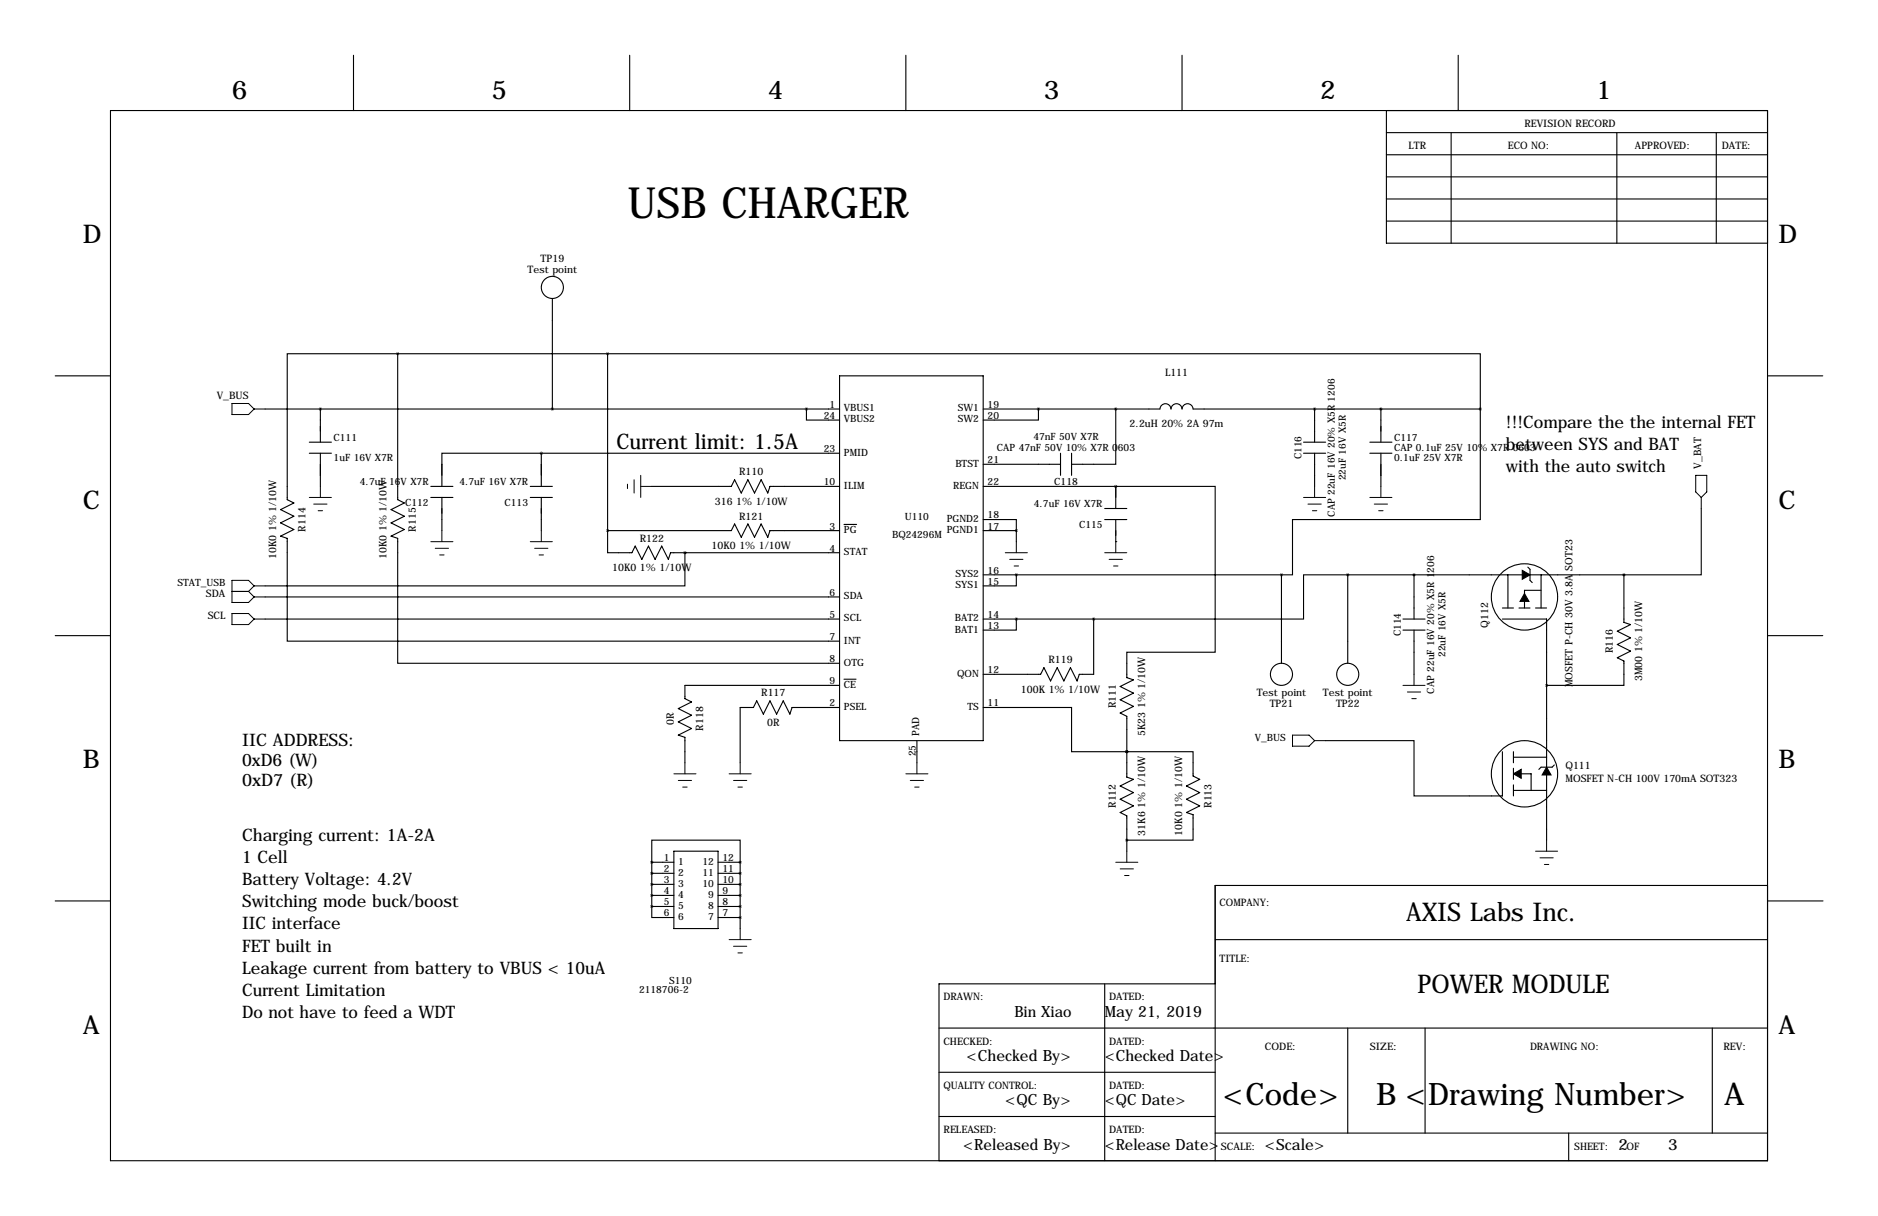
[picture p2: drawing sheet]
<svg xmlns="http://www.w3.org/2000/svg" width="432mm" height="279mm" viewBox="0 0 432 279" stroke-linecap="round" stroke-linejoin="round" font-family="sans-serif">
<g fill="none" stroke="#000" stroke-width=".25">
<path d="M81.3 12.7v12.7M144.8 12.7v12.7M208.3 12.7v12.7M271.8 12.7v12.7M335.3 12.7v12.7M25.4 25.4h381v241.3h-381zM318.8 30.5h87.6M318.8 35.6h87.6M318.8 25.4v30.5h87.6M333.7 30.5v25.4M371.8 30.5v25.4M394.6 30.5v25.4"/>
<path d="M318.8 45.7h87.6M318.8 50.8h87.6M318.8 40.6h87.6M127 68.6v25.4M12.7 86.4h12.7M61 94h132M73.7 94v7.6M91.4 81.3h-25.4v33.5l1.6 .8-3.1 1.5 3.1 1.5-3.1 1.5 3.1 1.6-3.1 1.5 1.5 .5v23.6h127M91.4 81.3v33.5l1.6 .8-3.1 1.5 3.1 1.5-3.1 1.5 3.1 1.6-3.1 1.5 1.5 .5v28.7h101.6M91.4 81.3h48.3M139.7 81.3h200.7v12.7M139.7 81.3v40.6"/>
<path d="M185.4 94v2.5h7.6M193 86.4h33.1v83.8h-33.1zM226.1 94h40.6a1.27 1.27 0 0 1 1.3-1.2 1.27 1.27 0 0 1 1.2 1.2 1.27 1.27 0 0 1 1.3-1.2 1.27 1.27 0 0 1 1.3 1.2 1.27 1.27 0 0 1 1.2-1.2 1.27 1.27 0 0 1 1.3 1.2h66.1M238.8 94v2.5h-12.7M256.5 94v12.7h-10.1M302.3 94v7.6M317.5 94v7.6M340.4 94v25.4h-43.2v12.7h-2.6M406.4 86.4h12.7M71.1 104.1h5.1M71.1 101.6h5.1M73.7 104.1v7.7"/>
<path d="M99.1 111.8h5M99.1 114.3h5M101.6 114.3v7.6M121.9 111.8h5.1M121.9 114.3h5.1M124.5 104.1h-22.9v7.7M124.5 104.1h68.5M124.5 104.1v7.7M124.5 114.3v7.6M149.9 111.8h18.2l.8-1.6 1.5 3.1 1.6-3.1 1.5 3.1 1.5-3.1 1.5 3.1 .5-1.5h16M226.1 119.4h7.6v2.5M226.1 111.8h30.4"/>
<path d="M226.1 106.7h17.7M243.8 104.1v5.1M246.4 104.1v5.1M254 119.4h5.1M254 116.8h5.1M256.5 111.8h.1M256.5 111.8h22.9v38.1h-20.3v5.8l1.5 .5-3 1.5 3 1.6-3 1.5 3 1.5-3 1.5 1.5 .8v14l1.5 .5-3 1.5 3 1.5-3 1.5 3 1.6-3 1.5 1.5 .8v8.1M256.5 111.8v5M256.5 119.4v5.1M299.7 104.1h5.1M299.7 101.6h5.1M302.3 104.1v7.7"/>
<path d="M315 104.1h5M315 101.6h5M317.5 104.1v7.7M391.2 116.8v15.3h-17.8M61 137.2h132M139.7 121.9v5.1h5.6l.7-1.5 1.6 3 1.5-3 1.5 3 1.5-3 1.6 3 .5-1.5h38.8M139.7 121.9h28.4l.8-1.5 1.5 3 1.6-3 1.5 3 1.5-3 1.5 3 .5-1.5h16M157.5 127h.1M157.5 127v7.6h-96.5M194.1 120.5h2.9M226.1 121.9h7.6M226.1 132.1h68.5"/>
<path d="M233.7 132.1v2.5h-7.6M233.7 121.9v2.6M256.5 124.5h.1M294.6 132.1v20.3M309.9 132.1h-10.2v10.1h-48.2M309.9 132.1v20.3M309.9 132.1h63.5M325.1 132.1v10.1M345.4 139.7h2.6M346.7 132.1v7.6M349.2 139.7h2.6M351.3 130.3l.5 .5v2.5l.5 .6"/>
<path d="M353.1 139.7h2.5M354.3 132.1v7.6M354.3 135.6h-3.8v4.1M373.4 132.1v10.9l1.5 .5-3 1.5 3 1.6-3 1.5 3 1.5-3 1.5 1.5 .8v5.6h-17.8M12.7 146h12.7M61 142.2h132M193 157.5h-35.5v3l1.5 .8-3 1.5 3 1.5-3 1.6 3 1.5-3 1.5 1.5 .5v5.9M194.1 156.1h2.7M226.1 142.2h25.4M233.7 142.2v2.6h-7.6M251.5 142.2v12.7h-3.3l-.6 1.6-1.5-3.1-1.5 3.1-1.5-3.1-1.5 3.1-1.6-3.1-.7 1.5h-13.2M322.6 142.2h5.1"/>
<path d="M322.6 144.8h5.1M325.1 144.8v10.1M345.4 142.2h10.2v50.8M406.4 146h12.7M193 162.6h-10.9l-.5 1.5-1.5-3.1-1.5 3.1-1.6-3.1-1.5 3.1-1.5-3.1-.8 1.6h-3v12.7M210.8 170.2v5.1M226.1 162.6h20.3v10.1h12.7M259.1 172.7h15.2v5.6l1.5 .8-3 1.5 3 1.5-3 1.5 3 1.6-3 1.5 1.5 .5v5.8h-15.2M259.1 172.7h.1M304.8 170.2h20.3v12.7h20.3v-10.2M348 172.7v2.6M348 176.5v2.6"/>
<path d="M348 174h7.6M349.8 177.8h2.2v3.8M357.4 175.8l-.5 .5h-2.6l-.5 .5M149.9 198.1v-5.1h20.3v5.1M149.9 198.1h5M149.9 198.1v10.2M154.9 195.6h10.2v17.8h-10.2zM165.1 198.1h5.1M170.2 198.1v15.3M348 180.3v2.6M348 181.6h7.6M12.7 207h12.7"/>
<path d="M149.9 208.3v2.5h5M149.9 200.7h5M149.9 203.2h5M149.9 205.7h5M149.9 208.3h5M165.1 200.7h5.1M165.1 203.2h5.1M165.1 205.7h5.1M165.1 208.3h5.1M165.1 210.8h5.1M279.4 215.9h127M406.4 203.5h-127v63.2"/>
<path d="M406.5 207h12.7M215.9 236.2h190.5M254 226.1v40.6M279.4 226.1h-63.5v40.6M309.9 236.2v24.1M327.7 236.2v24.1M393.7 236.2v24.1M215.9 246.4h63.5M215.9 256.5h63.5M279.4 260.3h127M360.7 260.3v6.4"/>
<circle cx="127" cy="66" r="2.54"/>
<circle cx="350.5" cy="137.2" r="7.6"/>
<circle cx="294.6" cy="154.9" r="2.54"/>
<circle cx="309.9" cy="154.9" r="2.54"/>
<circle cx="350.5" cy="177.8" r="7.6"/>
</g>
<path d="M350.5 136.4l1 1.8h-2zM350 131.1l1.8 1-1.8 1zM348 177.8l1.8-1v2zM355.6 176.3l1 1.8h-2z" fill="#000" stroke="#000" stroke-width=".25"/>
<g fill="none" stroke="#000" stroke-width=".23">
<path d="M53.3 92.7h3.8l1.3 1.3-1.3 1.2h-3.8zM58.4 94h2.6M71.1 114.3h5.1M72.1 115.8h3.1M73.2 117.3h1M73.7 111.8v2.5M144.3 111.3v1M145.8 110.2v3.1M147.3 111.8h2.6M147.3 109.2v5.1M299.7 114.3h5.1M300.7 115.8h3.1"/>
<path d="M301.8 117.3h1M302.3 111.8v2.5M315 114.3h5M316 115.8h3M317 117.3h1M317.5 111.8v2.5M389.9 109.2h2.5v3.8l-1.2 1.3-1.3-1.3zM391.2 114.3v2.5M53.3 135.9h3.8M57.1 135.9l1.3 1.3M58.4 134.6h2.6M58.4 134.6l-1.3 1.3"/>
<path d="M58.4 134.6l-1.3-1.3h-3.8v5.1h3.8l1.3-1.2M58.4 137.2h2.6M99.1 124.5h5M100.1 126h3M101.1 127.5h1M101.6 121.9v2.6M121.9 124.5h5.1M122.9 126h3.1M124 127.5h1M124.5 121.9v2.6M231.1 127h5.1M232.2 128.5h3"/>
<path d="M233.2 130h1M233.7 124.5v2.5M254 127h5.1M255 128.5h3.1M256 130h1M256.5 124.5v2.5M53.3 141h3.8l1.3 1.2-1.3 1.3h-3.8zM58.4 142.2h2.6M322.6 157.5h5.1M323.6 159h3M325.1 154.9v2.6M154.9 177.8h5.1"/>
<path d="M156 179.3h3M157.5 175.3v2.5M167.6 177.8h5.1M168.7 179.3h3M170.2 175.3v2.5M208.3 177.8h5.1M209.3 179.3h3M210.8 175.3v2.5M297.2 168.9h3.8l1.3 1.3-1.3 1.2h-3.8zM302.3 170.2h2.5M324.6 160.5h1M157 180.8h1"/>
<path d="M169.7 180.8h1M210.3 180.8h1M256.5 198.1h5.1M257.6 199.6h3M259.1 195.6v2.5M353.1 195.6h5M354.1 197.1h3M355.1 198.6h1M355.6 193v2.6M167.6 215.9h5.1M168.7 217.4h3M169.7 218.9h1"/>
<path d="M170.2 213.4v2.5M258.6 201.2h1"/>
</g>
<path d="M238.7 94a.05 .05 0 0 0 .1 0 .05 .05 0 0 0-.1 0zM302.2 94a.05 .05 0 0 0 .1 0 .05 .05 0 0 0-.1 0zM256.5 94a.05 .05 0 0 0 .1 0 .05 .05 0 0 0-.1 0zM256.5 111.8a.05 .05 0 0 0 .1 0 .05 .05 0 0 0-.1 0zM124.4 104.1a.05 .05 0 0 0 .1 0 .05 .05 0 0 0-.1 0zM91.4 81.3a.05 .05 0 0 0 .1 0 .05 .05 0 0 0-.1 0zM340.3 94a.05 .05 0 0 0 .1 0 .05 .05 0 0 0-.1 0zM73.6 94a.05 .05 0 0 0 .1 0 .05 .05 0 0 0-.1 0zM294.6 132.1a.05 .05 0 0 0 .1 0 .05 .05 0 0 0-.1 0zM149.8 200.7a.05 .05 0 0 0 .1 0 .05 .05 0 0 0-.1 0zM149.8 203.2a.05 .05 0 0 0 .1 0 .05 .05 0 0 0-.1 0zM149.8 205.7a.05 .05 0 0 0 .1 0 .05 .05 0 0 0-.1 0zM149.8 208.3a.05 .05 0 0 0 .1 0 .05 .05 0 0 0-.1 0zM149.8 198.1a.05 .05 0 0 0 .1 0 .05 .05 0 0 0-.1 0zM251.4 142.2a.05 .05 0 0 0 .1 0 .05 .05 0 0 0-.1 0z" fill="#000" stroke="#000" stroke-width=".63"/>
<text font-size="9.9" x="144.3" y="50">USB CHARGER</text>
<g font-size="7.1">
<text x="281.2" y="254">&lt;Code&gt;</text>
<text x="316.4" y="254">B &lt;Drawing Number&gt;</text>
<text x="396.4" y="254">A</text>
</g>
<g font-size="5.9">
<text x="53.3" y="22.9">6</text>
<text x="113" y="22.9">5</text>
<text x="176.5" y="22.9">4</text>
<text x="240" y="22.9">3</text>
<text x="303.5" y="22.9">2</text>
<text x="367" y="22.9">1</text>
<text x="19" y="55.9">D</text>
<text x="408.9" y="55.9">D</text>
<text x="19" y="116.8">C</text>
<text x="408.9" y="116.8">C</text>
<text x="19" y="176.5">B</text>
<text x="408.9" y="176.5">B</text>
<text x="323.3" y="211.6">AXIS Labs Inc.</text>
<text x="325.9" y="228.1">POWER MODULE</text>
<text x="19" y="237.5">A</text>
<text x="408.9" y="237.5">A</text>
</g>
<text font-size="4.9" x="141.7" y="103.1">Current limit: 1.5A</text>
<g font-size="4">
<text x="346.3" y="98.2">!!!Compare the the internal FET</text>
<text x="346.3" y="103.3">between SYS and BAT</text>
<text x="346.3" y="108.4">with the auto switch</text>
<text x="55.7" y="171.4">IIC ADDRESS:</text>
<text x="55.7" y="176">0xD6 (W)</text>
<text x="55.7" y="180.5">0xD7 (R)</text>
<text x="55.7" y="193.2">Charging current: 1A-2A</text>
<text x="55.7" y="198.3">1 Cell</text>
<text x="55.7" y="203.4">Battery Voltage: 4.2V</text>
<text x="55.7" y="208.5">Switching mode buck/boost</text>
<text x="55.7" y="213.6">IIC interface</text>
<text x="55.7" y="218.6">FET built in</text>
<text x="55.7" y="223.7">Leakage current from battery to VBUS &lt; 10uA</text>
<text x="55.7" y="228.8">Current Limitation</text>
<text x="55.7" y="233.9">Do not have to feed a WDT</text>
</g>
<g font-size="3.6">
<text x="233.2" y="233.7">Bin Xiao</text>
<text x="254" y="233.7">May 21, 2019</text>
<text x="222.2" y="243.8">&lt;Checked By&gt;</text>
<text x="254" y="243.8">&lt;Checked Date&gt;</text>
<text x="231.1" y="254">&lt;QC By&gt;</text>
<text x="254" y="254">&lt;QC Date&gt;</text>
<text x="221.4" y="264.1">&lt;Released By&gt;</text>
<text x="254" y="264.1">&lt;Release Date&gt;</text>
<text x="290.8" y="264.1">&lt;Scale&gt;</text>
<text x="372.1" y="264.1">2</text>
<text x="383.5" y="264.1">3</text>
</g>
<g font-size="2.4">
<text x="350.5" y="29.2">REVISION RECORD</text>
<text x="323.8" y="34.3">LTR</text>
<text x="346.7" y="34.3">ECO NO:</text>
<text x="375.9" y="34.3">APPROVED:</text>
<text x="395.9" y="34.3">DATE:</text>
<text x="121.3" y="62.6">Test point</text>
<text x="124.3" y="60.2">TP19</text>
<text x="267.9" y="86.4">L111</text>
<text x="49.8" y="91.7">V_BUS</text>
<text x="259.7" y="98.2">2.2uH 20% 2A 97m</text>
<text x="391.2" y="107.7" transform="rotate(-90 391.2 107.7)">V_BAT</text>
<text x="170" y="109.2">R110</text>
<text x="164.4" y="116">316 1% 1/10W</text>
<text x="170" y="119.4">R121</text>
<text x="70.2" y="122.1" transform="rotate(-90 70.2 122.1)">R114</text>
<text x="95.6" y="122.1" transform="rotate(-90 95.6 122.1)">R115</text>
<text x="147.1" y="124.5">R122</text>
<text x="63.5" y="128.5" transform="rotate(-90 63.5 128.5)">10K0 1% 1/10W</text>
<text x="88.9" y="128.5" transform="rotate(-90 88.9 128.5)">10K0 1% 1/10W</text>
<text x="140.8" y="131.2">10K0 1% 1/10W</text>
<text x="163.6" y="126.1">10K0 1% 1/10W</text>
<text x="47.3" y="137.2">SDA</text>
<text x="47.8" y="142.2">SCL</text>
<text x="342.1" y="144.3" transform="rotate(-90 342.1 144.3)">Q112</text>
<text x="241.1" y="152.4">R119</text>
<text x="370.8" y="150.1" transform="rotate(-90 370.8 150.1)">R116</text>
<text x="175" y="160">R117</text>
<text x="234.7" y="159.1">100K 1% 1/10W</text>
<text x="289" y="160">Test point</text>
<text x="304.2" y="160">Test point</text>
<text x="361.6" y="157.9" transform="rotate(-90 361.6 157.9)">MOSFET P-CH 30V 3.8A SOT23</text>
<text x="377.6" y="156.5" transform="rotate(-90 377.6 156.5)">3M00 1% 1/10W</text>
<text x="154.9" y="166.5" transform="rotate(-90 154.9 166.5)">0R</text>
<text x="161.7" y="167.9" transform="rotate(-90 161.7 167.9)">R118</text>
<text x="176.4" y="166.8">0R</text>
<text x="256.5" y="162.8" transform="rotate(-90 256.5 162.8)">R111</text>
<text x="291.9" y="162.4">TP21</text>
<text x="307.2" y="162.4">TP22</text>
<text x="263.3" y="169.1" transform="rotate(-90 263.3 169.1)">5K23 1% 1/10W</text>
<text x="359.9" y="176.8">Q111</text>
<text x="359.9" y="179.7">MOSFET N-CH 100V 170mA SOT323</text>
<text x="256.5" y="185.6" transform="rotate(-90 256.5 185.6)">R112</text>
<text x="278.5" y="185.6" transform="rotate(-90 278.5 185.6)">R113</text>
<text x="263.3" y="192" transform="rotate(-90 263.3 192)">31K6 1% 1/10W</text>
<text x="271.8" y="192" transform="rotate(-90 271.8 192)">10K0 1% 1/10W</text>
<text x="280.4" y="208.3">COMPANY:</text>
<text x="280.4" y="221">TITLE:</text>
<text x="216.9" y="229.9">DRAWN:</text>
<text x="255" y="229.9">DATED:</text>
<text x="216.9" y="240">CHECKED:</text>
<text x="255" y="240">DATED:</text>
<text x="290.8" y="241.3">CODE:</text>
<text x="315" y="241.3">SIZE:</text>
<text x="351.8" y="241.3">DRAWING NO:</text>
<text x="396.2" y="241.3">REV:</text>
<text x="216.9" y="250.2">QUALITY CONTROL:</text>
<text x="255" y="250.2">DATED:</text>
<text x="216.9" y="260.3">RELEASED:</text>
<text x="255" y="260.3">DATED:</text>
<text x="280.7" y="264.2">SCALE:</text>
<text x="361.9" y="264.2">SHEET:</text>
<text x="374" y="264.2">OF</text>
</g>
<g font-size="2.3">
<text x="190.8" y="93.7">1</text>
<text x="194.1" y="94.5">VBUS1</text>
<text x="220.2" y="94.5">SW1</text>
<text x="227.1" y="93.7">19</text>
<text x="76.7" y="101.3">C111</text>
<text x="189.4" y="96.3">24</text>
<text x="194.1" y="97.1">VBUS2</text>
<text x="220.2" y="97.1">SW2</text>
<text x="227.1" y="96.3">20</text>
<text x="237.6" y="101.1">47nF 50V X7R</text>
<text x="320.5" y="101.3">C117</text>
<text x="76.7" y="106">1uF 16V X7R</text>
<text x="189.4" y="103.9">23</text>
<text x="194.1" y="104.7">PMID</text>
<text x="219.7" y="107.2">BTST</text>
<text x="227.1" y="106.4">21</text>
<text x="229.2" y="103.6">CAP 47nF 50V 10% X7R 0603</text>
<text x="299.2" y="105.6" transform="rotate(-90 299.2 105.6)">C116</text>
<text x="320.5" y="103.7">CAP 0.1uF 25V 10% X7R 0603</text>
<text x="320.5" y="106">0.1uF 25V X7R</text>
<text x="82.8" y="111.5">4.7uF 16V X7R</text>
<text x="105.6" y="111.5">4.7uF 16V X7R</text>
<text x="189.4" y="111.5">10</text>
<text x="194.1" y="112.3">ILIM</text>
<text x="219.2" y="112.3">REGN</text>
<text x="227.1" y="111.5">22</text>
<text x="242.4" y="111.3">C118</text>
<text x="309.5" y="110.4" transform="rotate(-90 309.5 110.4)">22uF 16V X5R</text>
<text x="93.2" y="116.2">C112</text>
<text x="116" y="116.2">C113</text>
<text x="208.1" y="119.4">U110</text>
<text x="217.7" y="119.9">PGND2</text>
<text x="227.1" y="119.1">18</text>
<text x="237.7" y="116.6">4.7uF 16V X7R</text>
<text x="306.9" y="118.7" transform="rotate(-90 306.9 118.7)">CAP 22uF 16V 20% X5R 1206</text>
<text x="190.8" y="121.7">3</text>
<text x="194.1" y="122.5">PG</text>
<text x="205.1" y="123.5">BQ24296M</text>
<text x="217.7" y="122.5">PGND1</text>
<text x="227.1" y="121.7">17</text>
<text x="248.1" y="121.2">C115</text>
<text x="190.8" y="126.7">4</text>
<text x="194.1" y="127.6">STAT</text>
<text x="227.1" y="131.8">16</text>
<text x="40.8" y="134.6">STAT_USB</text>
<text x="190.8" y="136.9">6</text>
<text x="194.1" y="137.7">SDA</text>
<text x="219.7" y="135.2">SYS1</text>
<text x="219.7" y="132.6">SYS2</text>
<text x="227.1" y="134.4">15</text>
<text x="190.8" y="142">5</text>
<text x="194.1" y="142.8">SCL</text>
<text x="219.6" y="142.8">BAT2</text>
<text x="227.1" y="142">14</text>
<text x="190.8" y="147.1">7</text>
<text x="194.1" y="147.9">INT</text>
<text x="219.6" y="145.3">BAT1</text>
<text x="227.1" y="144.5">13</text>
<text x="322.1" y="146.2" transform="rotate(-90 322.1 146.2)">C114</text>
<text x="190.8" y="152.1">8</text>
<text x="194.1" y="153">OTG</text>
<text x="220.1" y="155.5">QON</text>
<text x="227.1" y="154.7">12</text>
<text x="332.3" y="151" transform="rotate(-90 332.3 151)">22uF 16V X5R</text>
<text x="190.8" y="157.2">9</text>
<text x="194.1" y="158">CE</text>
<text x="329.8" y="159.4" transform="rotate(-90 329.8 159.4)">CAP 22uF 16V 20% X5R 1206</text>
<text x="190.8" y="162.3">2</text>
<text x="194.1" y="163.1">PSEL</text>
<text x="222.5" y="163.1">TS</text>
<text x="227.1" y="162.3">11</text>
<text x="210.6" y="173.8" transform="rotate(-90 210.6 173.8)">25</text>
<text x="211.4" y="169.2" transform="rotate(-90 211.4 169.2)">PAD</text>
<text x="288.5" y="170.2">V_BUS</text>
<text x="152.7" y="197.9">1</text>
<text x="166.1" y="197.9">12</text>
<text x="152.7" y="200.4">2</text>
<text x="152.7" y="202.9">3</text>
<text x="156" y="198.7">1</text>
<text x="156" y="201.2">2</text>
<text x="156" y="203.8">3</text>
<text x="161.5" y="203.8">10</text>
<text x="161.5" y="201.2">11</text>
<text x="161.5" y="198.7">12</text>
<text x="166.1" y="202.9">10</text>
<text x="166.1" y="200.4">11</text>
<text x="152.7" y="205.5">4</text>
<text x="152.7" y="208">5</text>
<text x="156" y="206.3">4</text>
<text x="156" y="208.8">5</text>
<text x="162.8" y="208.8">8</text>
<text x="162.8" y="206.3">9</text>
<text x="166.1" y="208">8</text>
<text x="166.1" y="205.5">9</text>
<text x="152.7" y="210.6">6</text>
<text x="156" y="211.4">6</text>
<text x="162.8" y="211.4">7</text>
<text x="166.1" y="210.6">7</text>
<text x="153.8" y="226.1">S110</text>
<text x="146.9" y="228.2">2118706-2</text>
</g>
</svg>
